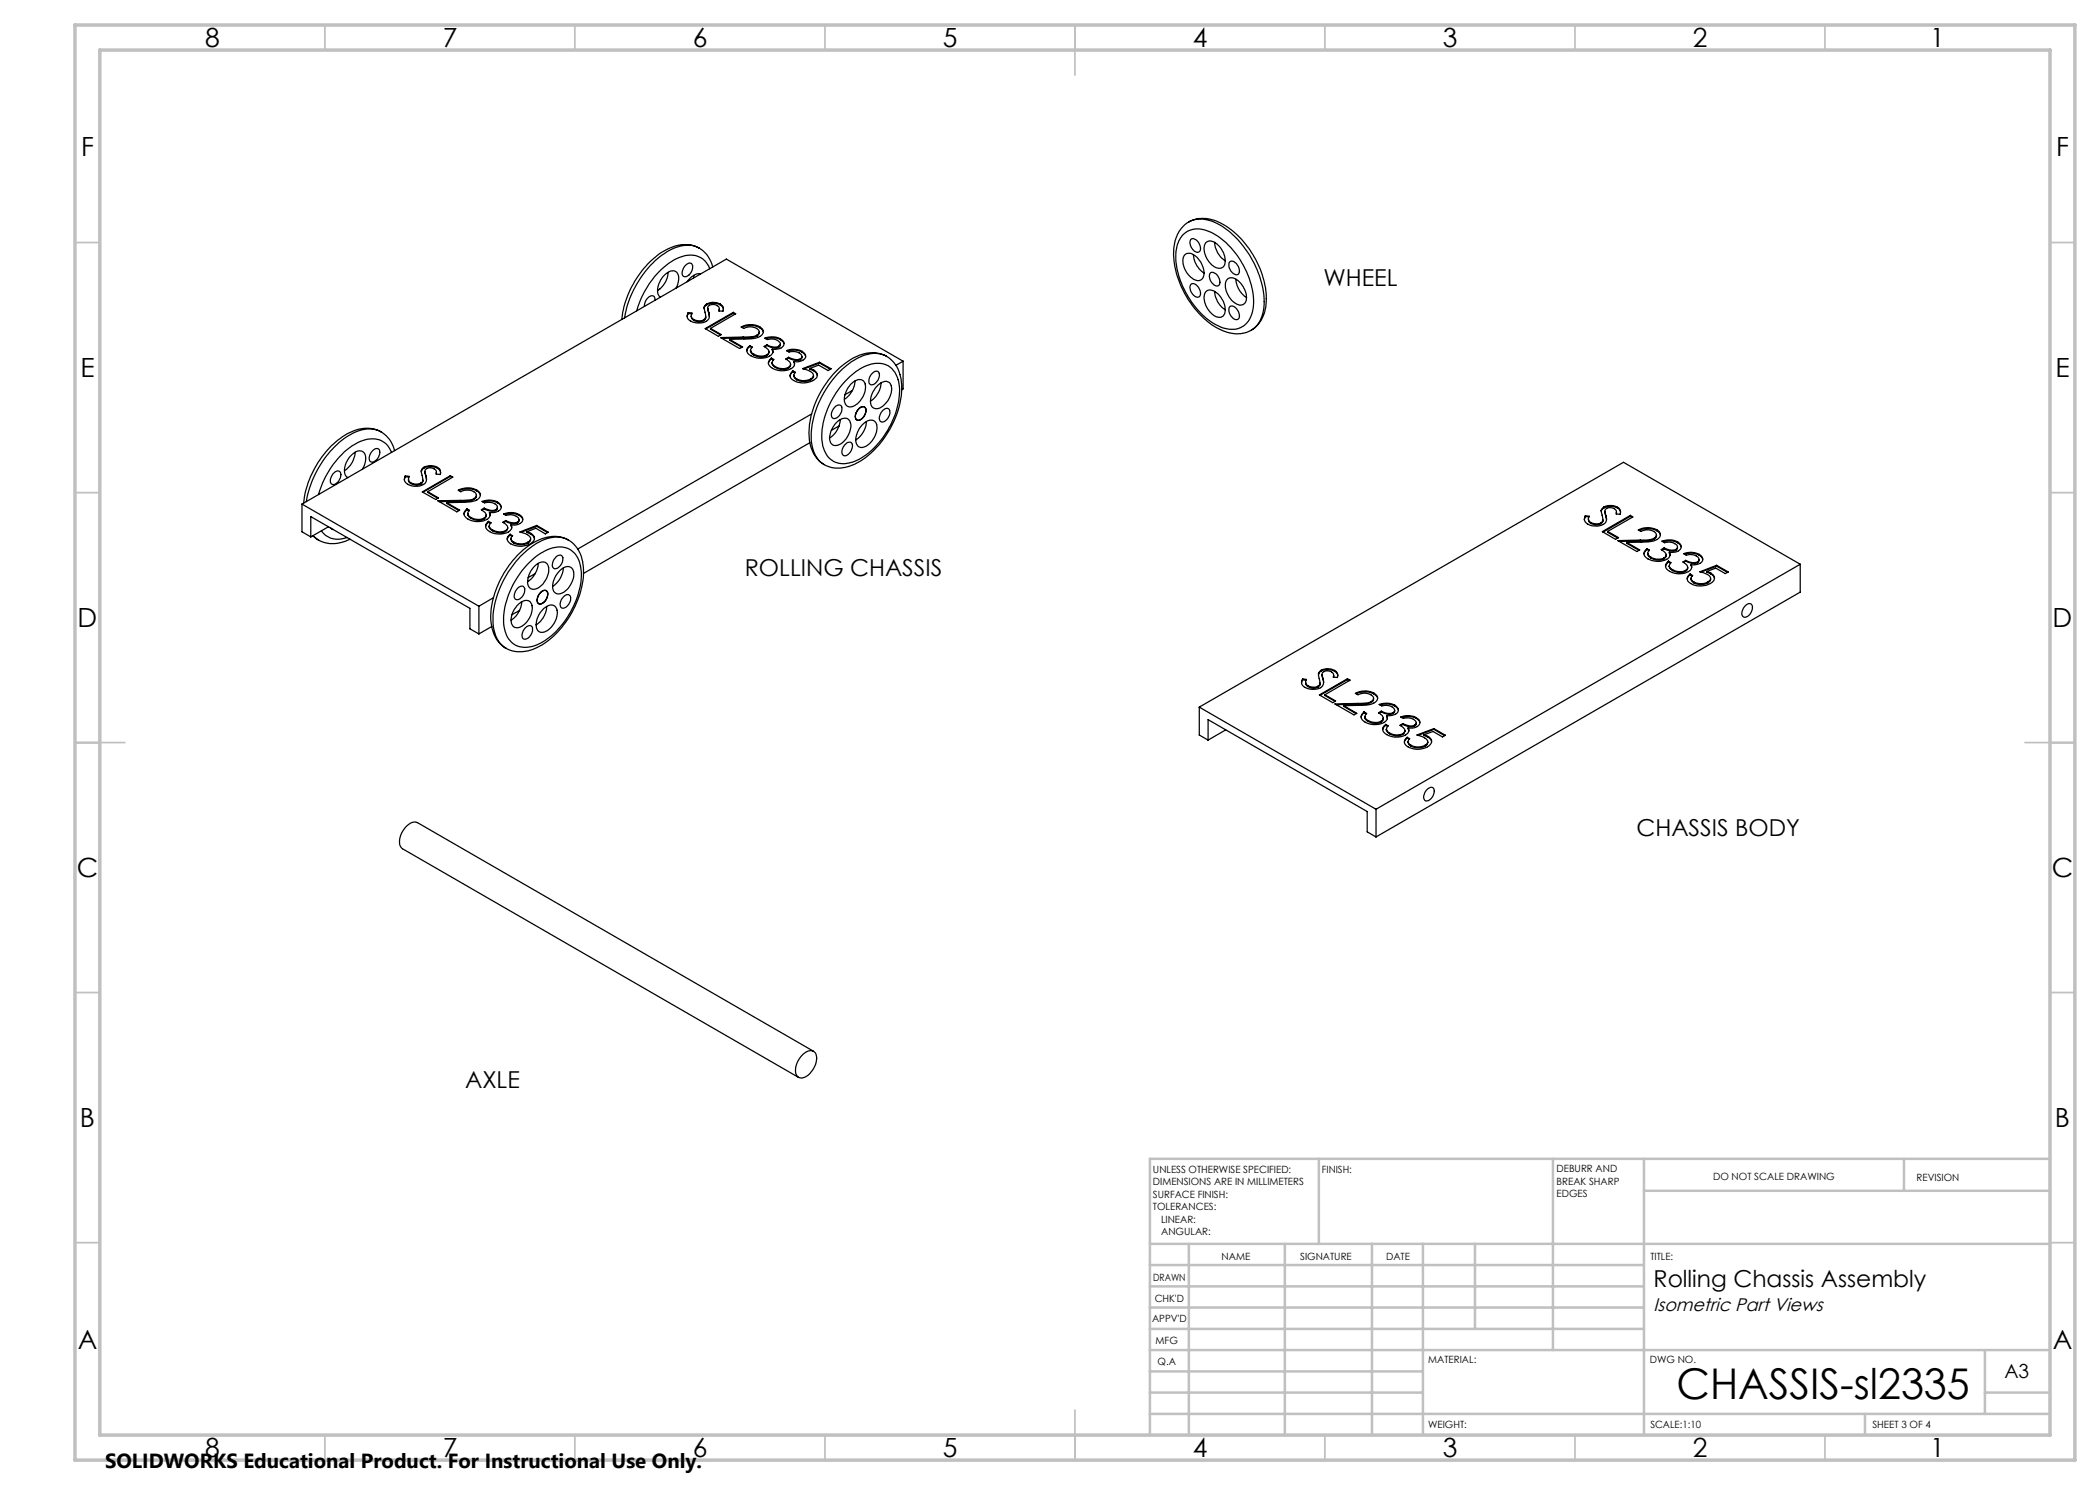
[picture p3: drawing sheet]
<svg xmlns="http://www.w3.org/2000/svg" width="420mm" height="297mm" viewBox="0 0 420 297" stroke-linecap="round" stroke-linejoin="round" font-family="sans-serif">
<g fill="none" stroke="#000" stroke-width=".25">
<path d="M133.6 54.5a4.8 4.8 0 0 1-2.1 3.6M135.2 57.6l.1-.1a2.65 2.65 0 0 0-.1-3.1 2.03 2.03 0 0 0-2.5 .8 3.6 3.6 0 0 0-.9 4l.2 .2M137 53.2a.82 .82 0 0 1 1.5-.2 1.86 1.86 0 0 1-1.7 2.3 1.33 1.33 0 0 1 .1-2zM138.8 55.1l-.1 .5M139.8 49.6a5.8 5.8 0 0 1 2.8 3.8M139.8 49.6a7 7 0 0 0-7.1 .7 18.8 18.8 0 0 0-8.3 13.6M139.8 49.6a5.8 5.8 0 0 0-5.5 .3 19.4 19.4 0 0 0-9.4 13.7M140.1 54.8a2.65 2.65 0 0 0-2.7 1.5M142 53.8a4.3 4.3 0 0 0-6.4-2.2 16.9 16.9 0 0 0-8.2 10.6M236.5 47.1a4.5 4.5 0 0 1 5.4-.7 16.8 16.8 0 0 1 8.7 12.6 6.6 6.6 0 0 1-1.8 6.1 5.3 5.3 0 0 1-5.8-.2 16.9 16.9 0 0 1-7.8-14.6 6.4 6.4 0 0 1 1.3-3.2zM236.9 51a1.55 1.55 0 0 1 2.2 .2 4.1 4.1 0 0 1 1.5 4.4 1.38 1.38 0 0 1-2.2 0 4 4 0 0 1-1.6-4.5zM237.7 44.4a7.3 7.3 0 0 0-2.9 7.4 18.4 18.4 0 0 0 9.1 14 6.5 6.5 0 0 0 6.4 .2"/>
<path d="M237.7 44.4a7.1 7.1 0 0 1 7.5 .8 18.5 18.5 0 0 1 8.1 14.9 6.9 6.9 0 0 1-3 5.9M237.7 44.4a6 6 0 0 1 6.1 .5 19.4 19.4 0 0 1 9 15.9 6.2 6.2 0 0 1-2.5 5.2M238.2 47.9a1.25 1.25 0 0 1 1.7 1l.1 .3a.79 .79 0 0 1-.2 1.2 .79 .79 0 0 1-1.1-.4l-.6-.9-.1-.7zM238.2 56.9a1.06 1.06 0 0 1 1.5 .6l.3 .7a.79 .79 0 0 1 .1 .8 .79 .79 0 0 1-.7 .4 1.98 1.98 0 0 1-1.2-2.5zM238.7 50.9a4.7 4.7 0 0 0 2.1 3.7M241.2 48.5a1.78 1.78 0 0 1 2.5 .6 3.7 3.7 0 0 1 1.1 4.2 1.84 1.84 0 0 1-2.8-.7 3.6 3.6 0 0 1-.8-4.1zM241.2 58.3a1.73 1.73 0 0 1 2.4 .4 3.8 3.8 0 0 1 1.2 4.3 1.64 1.64 0 0 1-2.6-.4 3.7 3.7 0 0 1-1-4.3zM242 54.6a1.25 1.25 0 0 1 1.8 1l.1 .3a.78 .78 0 0 1 .1 .9 .78 .78 0 0 1-.8 .4 1.98 1.98 0 0 1-1.2-2.6zM242.9 48.5a4.7 4.7 0 0 0 2.1 3.7M242.9 58.3a4.6 4.6 0 0 0 2.1 3.6M245.5 55.8a1.86 1.86 0 0 1 2.5 .7 3.7 3.7 0 0 1 1 4.1 1.54 1.54 0 0 1-2.3-.2 3.9 3.9 0 0 1-1.4-4.4zM245.9 52.4a.95 .95 0 0 1 1.5 .4l.5 1.1a.74 .74 0 0 1-.3 1 .74 .74 0 0 1-1-.3l-.7-1-.1-.9z"/>
<path d="M247.2 55.8a4.7 4.7 0 0 0 2.1 3.7M131 60.1a.74 .74 0 0 0-.4-1 .74 .74 0 0 0-1 .4 2.18 2.18 0 0 0-.7 1.8M137.7 62.5l.7 .1-.1 .8 .4 .5M137.7 62.7l-.3 .7M137.7 62.7l.7 .1M137.7 62.5v.2M138.3 63.2l.1 .5 .3 .3M138.7 63.9l1.1 .3 1-.2M138.7 64l1.1 .3 1-.2M138.7 63.9v.1M140.8 64v.1M140.8 61.5l.3 1.7-.1 .5-.2 .3"/>
<path d="M141.1 63.4v.3l-.3 .4M141.1 63.3v.2M141.4 60.8l1.1-.3h.8l.8 .3M141.4 60.8l-.6 .7M141.4 61l-.6 .6v-.1M141.4 61l.7-.3 .8-.1 1.2 .4M141.4 60.8v.2M141.5 61.6l.2 1M141.7 62.4a1.56 1.56 0 0 1-.2 1.7 1.56 1.56 0 0 1-1.6 .5 2.15 2.15 0 0 1-2.5-1.3l.3-.8M141.7 62.6l.2 .6M141.7 62.4v.2M142.1 65.7v.1l2 1.2"/>
<path d="M143.9 61.8l-.1 .4M144.1 60.8a1.11 1.11 0 0 1 .5 1.4h-.8a1.06 1.06 0 0 0-.3-1.1 1.06 1.06 0 0 0-1.2-.2 .77 .77 0 0 0-.7 .4 .77 .77 0 0 0 0 .8l.1 .3M144.1 61a.98 .98 0 0 1 .6 .9M144.1 60.8v.2M145.9 67.9v.1l2.5 1.5M146.6 62.5l-5.6 3.2 2.7 1.6 .6-.4-2.2-1.2M146.6 62.5l.5 .3-5 2.9M146.6 62.6l.4 .3M146.6 62.6l-5.4 3.2M146.6 62.5v.1M148.4 65.5a3.9 3.9 0 0 1 3.5 0M148.6 67.4l-4.5 .1 3.8 2.2 .6-.3-2.6-1.5"/>
<path d="M148.6 67.6l-4.2 .1M148.6 67.4v.2M150 69.1l.5 .3a.77 .77 0 0 0-.4 .8 .77 .77 0 0 0 .6 .6M150 69.1a1.08 1.08 0 0 0-.6 1.1 1.08 1.08 0 0 0 .8 1 3.5 3.5 0 0 0 4.3-.5l.1-.5-.2-.4M150 69.3l-.4 .3-.2 .6M150 69.3l.4 .2M150 69.1v.2M150.1 70.1l.1 .4 .5 .5M150.7 70.8a2.88 2.88 0 0 0 2.7 .2M150.7 71a2.88 2.88 0 0 0 2.7 .2M150.7 70.8v.2M151.4 67l-.7 .3-2.1 .1"/>
<path d="M151.4 67.2l-1.2 .3-1.6 .1M151.4 67v.2M151.8 66.4v.4l-.4 .4M151.9 65.4a4.1 4.1 0 0 0-3.7 0l.5 .3a2.38 2.38 0 0 1 3.1 .5v.5l-.4 .3M151.9 65.4a1.09 1.09 0 0 1 .7 1.2 1.09 1.09 0 0 1-1 .9l-1.3 .3-4.4 .1M151.9 65.5l.5 .4 .2 .5M151.9 65.4v.1M153.1 67.7l1.2-.2 1.4 .2 .4 .2M153.4 71v.2M153.4 69a2.5 2.5 0 0 0 2.4 .2M153.4 69l-.6 .3 .6 .4a.71 .71 0 0 1 .4 .6 .71 .71 0 0 1-.4 .7M153.4 69.1a2.4 2.4 0 0 0 2.4 .3"/>
<path d="M153.4 69.1l-.4 .3M153.4 69v.1M153.8 70.3l-.1 .6-.3 .3M154.3 71.6l.5 .3a.82 .82 0 0 0-.3 .8 .82 .82 0 0 0 .6 .6M154.3 71.6a1.1 1.1 0 0 0-.6 1.1 1.1 1.1 0 0 0 .8 1 3.6 3.6 0 0 0 4.3-.5l.1-.5-.1-.4M154.3 71.8l-.6 .8M154.3 71.8l.4 .2M154.3 71.6v.2M154.4 72.5l.1 .5 .6 .5M154.4 69.8l.2 .5M155.1 73.3a2.88 2.88 0 0 0 2.6 .2M155.1 73.5a2.88 2.88 0 0 0 2.6 .1"/>
<path d="M155.1 73.3v.2M155.8 69.2v.2M156.1 67.8l-1.3-.4-1.8 .2a1.84 1.84 0 0 0 1.4 .2h.4a1.02 1.02 0 0 1 1.2 1.3l-.2 .1M156.1 67.8a1.03 1.03 0 0 1 .7 1.2 1.03 1.03 0 0 1-1.2 .8h-1.2M156.1 67.9l.5 .5 .2 .3M156.1 68.8l-.1 .5-.2 .1M156.1 67.8v.1M157.5 70.2l1.6-.2 1.3 .4M157.7 73.5v.1M157.7 71.5a2.49 2.49 0 0 0 2.4 .3M157.7 71.5l-.5 .3 .2 .2a.81 .81 0 0 1 .7 .6 .81 .81 0 0 1-.4 .9M157.7 71.6a2.68 2.68 0 0 0 2.4 .3"/>
<path d="M157.7 71.6l-.4 .3M157.7 71.5v.1M158.1 72.8v.4l-.4 .4M158.6 74.2l.5 .3-.2 .1a.75 .75 0 0 0 .4 1.2M158.6 74.4l-.6 .8M158.6 74.4l.4 .2M158.6 74.2v.2M158.7 75v.2M158.8 75.2l.1 .4 .4 .3M158.8 72.3l.1 .5M159.3 75.8l1.2 .3h.9l.8-.3M159.3 75.9l.8 .3 .8 .1 1.3-.4"/>
<path d="M159.3 75.8v.1M160.1 71.8v.1M160.4 71.3v.3l-.3 .3M160.4 70.3l-.4-.2-1.4-.3-1.3 .3 .5 .3a2 2 0 0 1 2.6 .9l-.3 .5M160.4 70.3a.97 .97 0 0 1 .7 1 .97 .97 0 0 1-.8 .9l-.7 .2-.8-.1M160.4 70.4l.7 .8M160.4 70.3v.1M162 73.7l.7 .3M162 73.7v.1l.7 .4M162.2 75.8v.1M162.7 75.1l-.1 .5-.4 .3M162.7 74a1.08 1.08 0 0 1 .8 1.1 1.08 1.08 0 0 1-.8 1 3.9 3.9 0 0 1-4.5-.5 1 1 0 0 1 .4-1.4"/>
<path d="M162.7 74.2l.5 .4 .2 .5M162.7 74v.2M163.9 72.5l-3.4 1.2 1.6 .6a.77 .77 0 0 1 .6 .7 .77 .77 0 0 1-.5 .8M163.9 72.5l2.3 1.3-.6 .3-1.9-1.1-1.7 .7M163.9 72.6l-3.1 1.2M163.9 72.6l2.2 1.3M163.9 72.5v.1M169.1 76.2a9.2 9.2 0 0 1 6.8-3.5 4.3 4.3 0 0 1 3.9 4.1 16.5 16.5 0 0 1-5.2 13 8.8 8.8 0 0 1-6.4 2.9 4.3 4.3 0 0 1-3.8-4.4 16.5 16.5 0 0 1 4.7-12.1zM170.3 76.7a1.89 1.89 0 0 1 2.3-.6 2.92 2.92 0 0 1-.3 3.7 2.31 2.31 0 0 1-2.9 1.4 2.92 2.92 0 0 1 .1-3.5zM170.5 78.1l-1.5 .8M171 76.2a4.6 4.6 0 0 1-2.1 3.7M174.3 74.9a.87 .87 0 0 1 .7-.6 .87 .87 0 0 1 .9 .4 2.04 2.04 0 0 1-1.7 2.3 1.38 1.38 0 0 1 .1-2.1z"/>
<path d="M175.5 77.1a1.71 1.71 0 0 1 2.5-.5 3.8 3.8 0 0 1-1.3 4.5 1.48 1.48 0 0 1-2.5 0 4.1 4.1 0 0 1 1.3-4zM176.2 76.5a4.9 4.9 0 0 1-2.1 3.8M177.3 71.3a6.6 6.6 0 0 1 3 6.2 18.4 18.4 0 0 1-9 15.1 6.7 6.7 0 0 1-6.5 .3M177.3 71.3a7 7 0 0 0-7.3 .7 18.5 18.5 0 0 0-8.2 15.1 6.8 6.8 0 0 0 3 5.8M177.3 71.3a5.9 5.9 0 0 0-6.1 .5 19.2 19.2 0 0 0-8.9 16.5 5.8 5.8 0 0 0 2.5 4.6M180.6 72.2l-1.4 .9M180.6 72.2l-35.3-20.4-84.9 49M180.6 72.2v5.6l-.3 .2M245.9 61.4a1.14 1.14 0 0 1 1.7 .8l.3 .7a.77 .77 0 0 1-.4 1 .77 .77 0 0 1-1-.4l-.6-1-.1-.8zM66.7 94.7a.8 .8 0 0 1 1.1-.5 .8 .8 0 0 1 .3 1.2 1.67 1.67 0 0 1-1.7 1.5 1.5 1.5 0 0 1 .3-2.2zM71 90.4v.6a4.8 4.8 0 0 1-2.1 3.1M72.5 93.9a2.99 2.99 0 0 0 .2-3.5 1.78 1.78 0 0 0-2.5 .7 3.7 3.7 0 0 0-1 4.1l.4 .3"/>
<path d="M74.5 90.2a.82 .82 0 0 1 1.4-.1 2.01 2.01 0 0 1-1.6 2.3 1.18 1.18 0 0 1-.1-1.8zM76.2 86.4a5.8 5.8 0 0 1 2.7 3.7M76.2 86.4a6.9 6.9 0 0 0-7.2 .6 19.1 19.1 0 0 0-8.3 13.6M76.2 86.4a6.3 6.3 0 0 0-6.5 .7 19.9 19.9 0 0 0-8.4 13.2M78.3 90.5a4.1 4.1 0 0 0-5.7-2.4 14.4 14.4 0 0 0-7.5 7.3l-1.4 3.5M81.1 95.2l.7 .1-.1 .7 .4 .6M81.1 95.4l-.2 .6M81.1 95.4h.7M81.1 95.2v.2M81.7 95.8l.1 .6 .3 .3M82.1 96.6l1.2 .2 .9-.2M82.1 96.7l1.2 .3 .9-.2"/>
<path d="M82.1 96.6v.1M84.2 96.6v.2M84.3 94.1l.2 2.1M84.5 96.2l-.3 .4M84.5 96.3l-.3 .5M84.5 96.2v.1M84.6 96l-.1 .3M84.8 93.4l1.5-.3 1.2 .4M84.8 93.4l-.3 .3-.2 .4M84.8 93.6l-.3 .3-.2 .4v-.2M84.8 93.6l.7-.3h.8l1.2 .4M84.8 93.4v.2"/>
<path d="M85 94.3l.2 1M85.2 95.1a1.45 1.45 0 0 1-1.3 2.1 2.55 2.55 0 0 1-3-1.2l.2-.8M85.2 95.3l.1 .6M85.2 95.1v.2M85.5 98.4v.1l2.1 1.2M87.3 94.4v.4M87.5 93.5a1.04 1.04 0 0 1 .6 1.4l-.9-.1a1.08 1.08 0 0 0-1.4-1.2 .77 .77 0 0 0-.7 .4 .77 .77 0 0 0 0 .8l.1 .3M87.5 93.7a.95 .95 0 0 1 .6 .9M87.5 93.5v.2M90.1 95.3l-5.5 3.2M90.1 95.1l-5.6 3.3 2.6 1.5 .6-.3-2.2-1.2M90.1 95.1l.5 .3-5.1 3"/>
<path d="M90.1 95.3l.3 .2M90.1 95.1v.2M91.8 98.1a4 4 0 0 1 3.6 .1M94.8 99.7l-.7 .3-2.1 .1M94.8 99.9l-1.1 .3-1.7 .1M94.8 99.7v.2M95.3 99.1l-.1 .4-.4 .4M95.4 98a3.9 3.9 0 0 0-3.7 0l.4 .4a2.26 2.26 0 0 1 3.1 .5 .65 .65 0 0 1-.4 .8M95.4 98a1.09 1.09 0 0 1 .7 1.2 1.09 1.09 0 0 1-1.1 1l-2 .3h-3.7M95.4 98.2l.4 .4 .3 .4M95.4 98v.2M162 88.5l-45.3 26.2"/>
<path d="M162.3 82.8l-46.8 27M167.1 81.3a.74 .74 0 0 1 .9-.3 .74 .74 0 0 1 .4 1l-.1 .2a1.74 1.74 0 0 1-1.7 1.5 1.42 1.42 0 0 1 .2-2.1zM167.1 84.7a1.85 1.85 0 0 1 2.7-.7 3.3 3.3 0 0 1-.6 3.8 2.24 2.24 0 0 1-2.8 1.1 2.36 2.36 0 0 1-.1-2.9zM167.8 85.2l-1.5 .9M168.1 83.9a4.7 4.7 0 0 1-2.2 3.7M168.9 89a.96 .96 0 0 1 1.5-.3 1.95 1.95 0 0 1-1.6 2.5 1.23 1.23 0 0 1 0-2zM171.7 81.8a.79 .79 0 0 1 1.1-.4 .79 .79 0 0 1 .3 1.1 1.66 1.66 0 0 1-1.7 1.5 1.45 1.45 0 0 1 .3-2.2zM171.8 81.7a.77 .77 0 0 1 1.1-.3 .77 .77 0 0 1 .2 1.1 1.58 1.58 0 0 1-1.8 1.5 1.78 1.78 0 0 1 .5-2.3zM172.6 84.8a1.89 1.89 0 0 1 2.3-.6 2.92 2.92 0 0 1-.3 3.7 2.31 2.31 0 0 1-2.9 1.4 2.92 2.92 0 0 1 .1-3.5zM173.3 84.3a4.6 4.6 0 0 1-2.1 3.7M176.7 82a.74 .74 0 0 1 .9-.3 .74 .74 0 0 1 .4 1 1.75 1.75 0 0 1-1.8 1.6 1.69 1.69 0 0 1 .5-2.3zM60.4 100.8l35.4 20.4"/>
<path d="M60.4 100.8v5.6l1.8 1M62.2 107.4v-4.1l31.8 18.4v4.1l1.8 1M62.6 107.1l1.1 .9zM64.3 106.2a4.2 4.2 0 0 0 5.1 1.3M65.7 105.3l-3.5 2.1M66.2 105.6l.5 .3M70 107.8a6.7 6.7 0 0 1-6.3 .2M89.3 100.5v.2l2.5 1.4M92 100.1l-4.4 .1 3.8 2.2 .5-.4-2.6-1.5M92 100.3h-4.2M92 100.1v.2M93.4 101.8l.5 .3a.82 .82 0 0 0-.3 .8 .82 .82 0 0 0 .6 .6"/>
<path d="M93.4 101.8a1.1 1.1 0 0 0-.6 1.1 1.1 1.1 0 0 0 .8 .9 3.6 3.6 0 0 0 4.3-.4l.1-.6-.1-.3M93.4 101.9l-.6 .9M93.4 101.9l.4 .3M93.4 101.8v.1M93.6 102.7v.4l.6 .5M94.2 103.5a2.88 2.88 0 0 0 2.6 .1M94.2 103.6a2.62 2.62 0 0 0 2.6 .2M94.2 103.5v.1M96.6 100.4l1.6-.2 1.3 .4M96.8 103.6v.2M96.8 101.6a2.5 2.5 0 0 0 2.4 .3M96.8 101.6l-.5 .3 .2 .2a.81 .81 0 0 1 .7 .7 .81 .81 0 0 1-.4 .8"/>
<path d="M96.8 101.8a2.69 2.69 0 0 0 2.4 .3M96.8 101.8l-.4 .2M96.8 101.6v.2M97.2 103l-.1 .5-.3 .3M97.7 104.3l.5 .3a.77 .77 0 0 0-.3 .8 .77 .77 0 0 0 .6 .6M97.7 104.3a1.12 1.12 0 0 0-.6 1.1 1.12 1.12 0 0 0 .8 .9 3.6 3.6 0 0 0 4.3-.4l.1-.6-.1-.3M97.7 104.5l-.6 .8M97.7 104.5l.4 .2M97.7 104.3v.2M97.9 105.2v.5l.6 .4M97.9 102.5l.1 .5M98.5 106a2.62 2.62 0 0 0 2.6 .1"/>
<path d="M98.5 106.1a2.88 2.88 0 0 0 2.6 .2M98.5 106v.1M98.7 119.6l-2.9 1.6M99.2 101.9v.2M99.5 101.5v.3l-.3 .3M99.5 100.4l-.8-.3-1-.1-1.3 .3 .5 .3a2 2 0 0 1 2.6 .8l-.3 .5M99.5 100.4a.97 .97 0 0 1 .8 1 .97 .97 0 0 1-.9 .9l-1.5 .2M99.5 100.6l.3 .2 .4 .6M99.5 100.4v.2M100.9 102.9l1.6-.2 1.3 .4M101.1 106.1v.2M101.1 104.1a2.69 2.69 0 0 0 2.4 .3"/>
<path d="M101.1 104.1l-.5 .4 .3 .1a.79 .79 0 0 1 .6 .7 .79 .79 0 0 1-.4 .8M101.1 104.3a2.5 2.5 0 0 0 2.4 .3M101.1 104.3l-.4 .2M101.1 104.1v.2M101.5 105.5l-.1 .5-.3 .3M102 106.9l.5 .2-.3 .4v.4l.6 .5M102 107l-.5 .6v.2M102 107l.4 .2M102 106.9v.1M102.2 107.7l.1 .6 .5 .3M102.2 105l.1 .5M102.8 108.4l.7 .3 .9 .1 1.2-.4"/>
<path d="M102.8 108.6l1.1 .3h.9l.8-.3M102.8 108.4v.2M103.4 117.8a.78 .78 0 0 1 .9-.6 .78 .78 0 0 1 .7 .7 1.75 1.75 0 0 1-1.9 2 1.66 1.66 0 0 1 .3-2.1zM103.5 104.4v.2M103.8 102.9l-1.3-.4h-.9l-.9 .3 .5 .3a2.07 2.07 0 0 1 2.6 .8l-.3 .5M103.8 102.9a.99 .99 0 0 1 .8 1 .99 .99 0 0 1-.9 .9l-.7 .2h-.8M103.8 103.1l.6 .4 .1 .4M103.8 104v.2l-.3 .4M103.8 102.9v.2M105.4 106.4l.8 .3M105.4 106.4v.1l.8 .3M105.6 108.4v.2"/>
<path d="M106 112.4a8.3 8.3 0 0 1 6.7-2.9 4.3 4.3 0 0 1 3.5 4.2 16.2 16.2 0 0 1-4.6 12.1 9.4 9.4 0 0 1-6.8 3.7 4.3 4.3 0 0 1-4-4.1 16.3 16.3 0 0 1 5.2-13zM106.1 107.7l-.1 .5-.4 .4M106.2 106.7a1.08 1.08 0 0 1 .7 1 1.08 1.08 0 0 1-.8 1.1 3.8 3.8 0 0 1-4.5-.5 .93 .93 0 0 1 .4-1.4M106.2 106.8l.5 .4 .2 .5M106.2 106.7v.1M106.7 113.5a2.02 2.02 0 0 1 2.7-.8 3.5 3.5 0 0 1-.8 4.1 2.02 2.02 0 0 1-2.7 .8 3.3 3.3 0 0 1 .6-3.8zM107 114.7l-1.4 .8M107.4 105.1l-3.4 1.3 1.5 .5a.79 .79 0 0 1 .6 .7 .79 .79 0 0 1-.5 .8M107.4 105.1l2.2 1.3-.5 .4-1.9-1.1-1.8 .7M107.4 105.3l-3.2 1.2M107.4 105.3l2.1 1.2M107.4 105.1v.2"/>
<path d="M107.6 112.7a4.7 4.7 0 0 1-2.1 3.6M108.1 118.6a.8 .8 0 0 1 1-.5 .8 .8 0 0 1 .4 1.1 1.75 1.75 0 0 1-1.7 1.6 1.48 1.48 0 0 1 .3-2.2zM108.2 118.5a.76 .76 0 0 1 1-.4 .76 .76 0 0 1 .3 1.1 1.66 1.66 0 0 1-1.8 1.5 1.69 1.69 0 0 1 .5-2.2zM111.3 111.3a.74 .74 0 0 1 1-.2 .74 .74 0 0 1 .2 1 1.82 1.82 0 0 1-1.7 1.6 1.41 1.41 0 0 1 .3-2.1zM112.1 114a1.66 1.66 0 0 1 2.3-.4 3.1 3.1 0 0 1-.4 3.6 2.59 2.59 0 0 1-2.7 1.5 1.97 1.97 0 0 1-.6-2.6 5 5 0 0 1 1.4-2.1zM112.6 113.6a4.6 4.6 0 0 1-2.1 3.7M112.7 119.3a.77 .77 0 0 1 1.1-.3 .77 .77 0 0 1 .3 1 1.67 1.67 0 0 1-1.8 1.6 1.7 1.7 0 0 1 .4-2.3zM113.7 108a6.8 6.8 0 0 1 3 6.4 18.4 18.4 0 0 1-9.2 15.1 6.7 6.7 0 0 1-6.3 .1M113.7 108a6.8 6.8 0 0 0-7.2 .6 18.6 18.6 0 0 0-8.3 15.6 6.7 6.7 0 0 0 3 5.4M113.7 108a6.7 6.7 0 0 0-6.9 1 19.5 19.5 0 0 0-8.2 15.4 6.1 6.1 0 0 0 2.6 5.2M317.1 103.1l.8 .2-.2 .7 .4 .5M317.1 103.3l-.2 .7"/>
<path d="M317.1 103.3l.7 .1M317.1 103.1v.2M317.7 103.8l.1 .5 .3 .4M318.1 104.5l1.2 .3 .9-.2M318.1 104.7l1.2 .2 .9-.2M318.1 104.5v.2M320.2 104.6v.1M320.3 102.1l.2 2M320.5 104.1l-.3 .5M320.5 104.3l-.3 .4M320.5 104.1v.2M320.6 103.9l-.1 .4"/>
<path d="M320.8 101.4l.7-.3h.8l1.2 .4M320.8 101.4l-.5 .7M320.8 101.6l-.5 .6v-.1M320.8 101.6l1.5-.4 1.2 .4M320.8 101.4v.2M321 102.5l.2 .7M321 102.3v.2M321 102.4v.1M321.2 103.1a1.43 1.43 0 0 1-1.3 2.1 2.48 2.48 0 0 1-3-1.3l.2-.8M321.2 103.2l.1 .7M321.2 103.1v.1M321.5 106.3v.2l2.1 1.1"/>
<path d="M323.3 102.4v.4M323.5 101.5a1.07 1.07 0 0 1 .5 1.4l-.7-.1a1.2 1.2 0 0 0-.6-1.2 1.2 1.2 0 0 0-1.4 .1l-.3 .6 .2 .8M323.5 101.6a1.07 1.07 0 0 1 .6 .9M323.5 101.5v.1M325.3 108.5v.2l2.5 1.4M326.1 103.1l-5.6 3.2 2.6 1.6 .6-.4-2.2-1.2M326.1 103.1l.5 .3-5.1 2.9M326.1 103.3l.3 .2M326.1 103.3l-5.5 3.1M326.1 103.1v.2M327.8 106.1a4.2 4.2 0 0 1 3.6 0M328 108l-4.4 .1 3.8 2.2 .5-.3-2.6-1.5"/>
<path d="M328 108.2l-4.2 .1M328 108v.2M329.4 109.7l.5 .3a.8 .8 0 0 0-.3 .8 .8 .8 0 0 0 .6 .6M329.4 109.7a1.1 1.1 0 0 0-.6 1.1 1.1 1.1 0 0 0 .8 1 3.5 3.5 0 0 0 4.3-.5l.1-.5-.1-.3M329.4 109.9l-.6 .9M329.4 109.9l.4 .2M329.4 109.7v.2M329.5 110.7l.1 .4 .6 .5M330.2 111.4a2.95 2.95 0 0 0 2.6 .2M330.2 111.6a2.95 2.95 0 0 0 2.6 .2M330.2 111.4v.2M330.8 107.7l-1.1 .3h-1.7"/>
<path d="M330.8 107.8l-.7 .3-2.1 .1M330.8 107.7v.1M331.3 107.2l-.1 .3-.4 .3M331.3 107v.2M331.4 106a4.1 4.1 0 0 0-3.7 0l.5 .3a2.31 2.31 0 0 1 3.1 .6 .65 .65 0 0 1-.5 .8M331.4 106a1.09 1.09 0 0 1 .7 1.2 1.09 1.09 0 0 1-1.1 .9l-1.3 .3-4.4 .1M331.4 106.1l.5 .4 .2 .5M331.4 106v.1M332.6 108.3l1.6-.1 1.3 .3M332.8 111.6v.2M332.8 109.6a2.68 2.68 0 0 0 2.4 .3M332.8 109.6l-.6 .3 .6 .4a.7 .7 0 0 1 .4 .6 .7 .7 0 0 1-.4 .7"/>
<path d="M332.8 109.7a2.49 2.49 0 0 0 2.4 .3M332.8 109.7l-.4 .3M332.8 109.6v.1M333.2 110.9v.4l-.4 .5M333.7 112.2l.5 .3a.79 .79 0 0 0-.3 .8 .79 .79 0 0 0 .6 .6M333.7 112.2a1.1 1.1 0 0 0-.6 1.1 1.1 1.1 0 0 0 .8 1 3.6 3.6 0 0 0 4.3-.5l.1-.5-.1-.3M333.7 112.4l-.6 .9M333.7 112.4l.4 .2M333.7 112.2v.2M333.9 113.1a.9 .9 0 0 0 .6 1M333.9 110.5l.1 .4M334.5 113.9a2.88 2.88 0 0 0 2.6 .2"/>
<path d="M334.5 114.1a2.72 2.72 0 0 0 2.6 .1M334.5 113.9v.2M335.2 109.9v.1M335.5 109.4v.3l-.3 .3M335.5 108.4l-1.3-.4-1.8 .2 .5 .3a1.99 1.99 0 0 1 2.6 .9l-.3 .5M335.5 108.4a1.06 1.06 0 0 1 .7 1.2 1.06 1.06 0 0 1-1.1 .8l-1.2 .1M335.5 108.5l.7 .9M335.5 108.4v.1M336.9 110.8l1.6-.2 1.3 .4M337.1 114.1v.1M337.1 112.1a2.5 2.5 0 0 0 2.4 .3M337.1 112.1l-.5 .3 .5 .4a.71 .71 0 0 1 .4 .6 .71 .71 0 0 1-.4 .7"/>
<path d="M337.1 112.2a2.4 2.4 0 0 0 2.4 .3M337.1 112.2l-.4 .3M337.1 112.1v.1M337.5 113.4l-.1 .6-.3 .2M338 114.8l.5 .3-.3 .6 .1 .4 .4 .3M338 115l-.3 .2-.3 .6M338 115l.4 .2M338 114.8v.2M338.2 115.6v.4l.5 .6M338.2 113l.1 .4M338.7 116.4l1.2 .3h.9l.8-.3M338.7 116.6l1.2 .3 .9-.1 .8-.2"/>
<path d="M338.7 116.4v.2M339.5 112.4v.1M339.8 112.1l-.3 .4M339.8 110.9l-.8-.3-.9-.1-1.4 .2a2.85 2.85 0 0 0 1.9 .2l.3 .2a.75 .75 0 0 1 .8 .4 .75 .75 0 0 1-.2 .9M339.8 110.9a1.03 1.03 0 0 1 .7 1.2 1.03 1.03 0 0 1-1.1 .8l-1.2 .1M339.8 111l.7 .8M339.8 110.9v.1M339.8 111.9v.2M341.4 114.3l.8 .3M341.4 114.3v.2l.8 .3M341.6 116.4v.2M342.1 115.7v.5l-.5 .4"/>
<path d="M342.2 114.6a1.08 1.08 0 0 1 .7 1.1 1.08 1.08 0 0 1-.8 1 3.9 3.9 0 0 1-4.5-.5 1.01 1.01 0 0 1 .4-1.4M342.2 114.8l.5 .4 .2 .5M342.2 114.6v.2M343.3 113.1l-3.3 1.3 1.1 .3a.91 .91 0 0 1 .9 .5 .91 .91 0 0 1-.2 1l-.2 .2M343.3 113.1l2.4 1.3-.6 .3-2-1.1-1.7 .7M343.3 113.2l-3.1 1.2M343.3 113.2l2.2 1.3M343.3 113.1v.1M360 112.9l-84.8 49M360 112.9l-35.3-20.4-84.8 48.9M360 112.9v5.5l-84.8 49M95.8 121.2v5.6"/>
<path d="M98.4 125.3l-2.6 1.5M103.4 121.2a2.02 2.02 0 0 1 2.6-.8 3.3 3.3 0 0 1-.5 3.8 2.36 2.36 0 0 1-2.7 1.2 2.7 2.7 0 0 1 0-3.4zM103.9 122.1l-1.5 .8M104.4 120.4a4.9 4.9 0 0 1-2.2 3.6M105 125.7a.85 .85 0 0 1 1.5-.2 1.91 1.91 0 0 1-1.7 2.3 1.19 1.19 0 0 1-.1-1.8zM108.8 121.7a1.66 1.66 0 0 1 2.3-.4 3.2 3.2 0 0 1-.6 3.8 2.52 2.52 0 0 1-2.6 1.3 2.17 2.17 0 0 1-.4-2.9l.5-.9zM109.3 121.3a4.6 4.6 0 0 1-2.1 3.7M260.5 135.8l.8 .1-.1 .2a.81 .81 0 0 0 .3 1.1M260.5 136l-.2 .6M260.5 136l.7 .1M260.5 135.8v.2M261.1 136.5v.3l.4 .5"/>
<path d="M261.5 137.2l1.2 .2 .9-.2M261.5 137.3l1.2 .3 .9-.2M261.5 137.2v.1M263.6 137.2v.2M263.7 134.7l.2 1.5a.81 .81 0 0 1-.3 1M264 136.6v.4l-.4 .4M264.2 134.1l1.2-.4 .8 .1 .7 .3M264.2 134.1l-.5 .6M264.2 134.2l-.5 .7v-.2M264.2 134.2l.7-.3h.9l1.1 .4M264.2 134.1v.1M264.4 134.9l.2 1"/>
<path d="M264.6 135.7a1.56 1.56 0 0 1-.2 1.7 1.56 1.56 0 0 1-1.6 .5 2.11 2.11 0 0 1-2.5-1.3l.2-.8M264.6 135.9l.1 .6M264.6 135.7v.2M265 139v.1l2 1.2M266.7 135v.5M266.9 134.1a1.08 1.08 0 0 1 .6 1.4l-.8-.1a1.18 1.18 0 0 0-.6-1.2 1.18 1.18 0 0 0-1.3 .1l-.4 .5 .2 .9M266.9 134.3a.95 .95 0 0 1 .6 .9M266.9 134.1v.2M269.5 135.7l-5.6 3.3 2.7 1.5 .5-.3-2.1-1.2M269.5 135.7l.5 .3-5 3M269.5 135.9l.4 .2M269.5 135.9l-5.5 3.2"/>
<path d="M269.5 135.7v.2M271.3 138.7a4 4 0 0 1 3.5 .1M274.7 139.7l-.1 .4-.4 .4M274.8 138.6a3.8 3.8 0 0 0-3.7 .1l.5 .3a2.38 2.38 0 0 1 3.1 .5 .73 .73 0 0 1-.5 .8M274.8 138.6a1.01 1.01 0 0 1 .7 1 1.01 1.01 0 0 1-.7 1l-.8 .3-.9 .1-4.4 .1M274.8 138.8l.7 .8M274.8 138.6v.2M349 121.2a.8 .8 0 0 1 1.1-.4 .8 .8 0 0 1 .3 1.1 1.67 1.67 0 0 1-1.7 1.5 1.4 1.4 0 0 1 .2-2zM239.9 141.4l35.3 20.5M239.9 141.4v5.6l1.7 1M241.6 148v-4.1l31.8 18.4v4.1l1.8 1M245.1 146l-3.5 2"/>
<path d="M268.7 141.1v.2l2.5 1.4M271.5 140.7l-4.5 .1 3.8 2.2 .6-.3-2.7-1.6M271.5 140.9h-4.2M271.5 140.7v.2M272.8 142.4l.5 .3a.77 .77 0 0 0-.3 .8 .77 .77 0 0 0 .6 .6M272.8 142.4a1.1 1.1 0 0 0-.6 1.1 1.1 1.1 0 0 0 .8 .9 3.6 3.6 0 0 0 4.4-.4l.1-.5-.2-.4M272.8 142.6l-.6 .8M272.8 142.6l.4 .2M272.8 142.4v.2M273 143.3v.5l.6 .5M273.6 144.1a2.88 2.88 0 0 0 2.6 .1M273.6 144.3a2.88 2.88 0 0 0 2.6 .1"/>
<path d="M273.6 144.1v.2M274.2 140.3l-.7 .3-2 .1M274.2 140.5l-1.1 .3-1.6 .1M274.2 140.3v.2M276 141l1.6-.2 1.3 .4M276.2 144.2v.2M276.3 142.2a2.5 2.5 0 0 0 2.3 .3M276.3 142.2l-.6 .4 .5 .3a.71 .71 0 0 1 .4 .7 .71 .71 0 0 1-.4 .6M276.3 142.4a2.4 2.4 0 0 0 2.3 .3M276.3 142.4l-.5 .3M276.3 142.2v.2M276.6 143.6l-.1 .5-.3 .3"/>
<path d="M277.1 144.9l.5 .3a.8 .8 0 0 0-.3 .8 .8 .8 0 0 0 .6 .6M277.1 144.9a1.1 1.1 0 0 0-.6 1.1 1.1 1.1 0 0 0 .9 .9 3.5 3.5 0 0 0 4.3-.4l.1-.6-.2-.3M277.1 145.1l-.5 .5-.1 .3M277.1 145.1l.4 .2M277.1 144.9v.2M277.3 145.8l.1 .5 .5 .5M277.3 143.1l.2 .5M277.9 146.6a2.95 2.95 0 0 0 2.7 .2M277.9 146.8a2.95 2.95 0 0 0 2.7 .1M277.9 146.6v.2M278.6 142.5v.2M278.9 142.2l-.3 .5"/>
<path d="M278.9 141l-1.3-.4-1.8 .3a2.85 2.85 0 0 0 1.9 .2l.4 .1a.75 .75 0 0 1 .7 .5 .75 .75 0 0 1-.2 .8M278.9 141a1.03 1.03 0 0 1 .7 1.2 1.03 1.03 0 0 1-1.1 .8l-1.2 .1M278.9 141.2l.6 .4 .1 .4M278.9 141v.2M278.9 142.1v.1M280.4 143.5l1.5-.2 1.3 .4M280.6 146.8v.1M280.6 144.7a2.34 2.34 0 0 0 2.3 .3M280.6 144.7l-.6 .4 .5 .3a.73 .73 0 0 1 .5 .7 .73 .73 0 0 1-.4 .7M280.6 144.9a2.61 2.61 0 0 0 2.3 .3M280.6 144.9l-.5 .2M280.6 144.7v.2"/>
<path d="M281 146.3l-.2 .3-.2 .3M281 146.1v.2M281.4 147.5l.5 .2-.2 .4v.4l.5 .5M281.4 147.6l-.4 .6-.1 .2M281.4 147.6l.4 .2M281.4 147.5v.1M281.6 148.3l.2 .6 .4 .3M281.6 145.6l.2 .5M282.2 149l1.2 .4 .9-.1 .7-.3M282.2 149.2l1.2 .3h.9l.7-.3M282.2 149v.2M282.9 145v.2"/>
<path d="M283.2 143.5l-.3-.2-1.4-.2-1.4 .3 .6 .3a2.05 2.05 0 0 1 2.5 .8l-.1 .4-.2 .1M283.2 143.5a1.03 1.03 0 0 1 .8 1.2 1.03 1.03 0 0 1-1.1 .9h-1.3M283.2 143.7l.6 .4 .2 .4M283.2 144.6v.3l-.3 .3M283.2 143.5v.2M284.8 147l.8 .3M284.8 147v.1l.8 .3M285 149v.2M285.5 157.8a.72 .72 0 0 1 .8-.4 .72 .72 0 0 1 .5 .6 1.9 1.9 0 0 1-1.7 2.2 1.66 1.66 0 0 1 .4-2.4zM285.6 147.3a1.08 1.08 0 0 1 .7 1 1.08 1.08 0 0 1-.8 1.1 3.8 3.8 0 0 1-4.5-.5 1 1 0 0 1 .4-1.4M285.6 147.4l.5 .4 .2 .5M285.6 148.4l-.1 .4-.5 .4"/>
<path d="M285.6 147.3v.1M286.8 145.7l-3.4 1.3 1.5 .6a.77 .77 0 0 1 .6 .6 .77 .77 0 0 1-.5 .8M286.8 145.7l2.3 1.3-.6 .4-1.9-1.1-1.8 .7M286.8 145.9l-3.2 1.2M286.8 145.9l2.1 1.2M286.8 145.7v.2M275.2 161.9v5.5M160.7 210.8a1.58 1.58 0 0 1 2.4-.1 4.1 4.1 0 0 1-2.8 4.9 1.35 1.35 0 0 1-1.2-1.7 4.7 4.7 0 0 1 1.6-3.1zM162.7 210.3l-79.2-45.8a2.53 2.53 0 0 0-2.9 1.6 2.99 2.99 0 0 0-.2 3.5l79.3 45.9"/>
</g>
<g fill="none" stroke="#c0c0c0" stroke-width=".35">
<path d="M65 5v5M115 5v5M165 5v5M215 5v10M265 5v5M315 5v5M365 5v5M15 48.5h5M410 48.5h5M15 98.5h5M410 98.5h5M15 148.5h10"/>
<path d="M405 148.5h10M15 198.5h5M410 198.5h5M15 248.5h5M410 248.5h5M65 287v5M115 287v5M165 287v5M215 282v10M265 287v5M315 287v5M365 287v5"/>
</g>
<g fill="none" stroke="#c0c0c0" stroke-width=".5">
<path d="M263.8 231.8v17M310.6 231.8v38.2M328.8 231.8v55.2M328.8 238.2h81.2M380.8 231.8v6.4M410 231.8h-180v55.2M230 248.8h180M230 257.3h98.8M230 253h98.8M237.8 248.8v38.2M257 248.8v38.2M274.4 248.8v38.2"/>
<path d="M284.6 248.8v38.2M295 248.8v17M230 265.8h98.8M230 261.5h98.8M230 278.5h54.6M230 274.3h54.6M230 270h180M397 278.5h13M397 270v12.8M230 282.8h180M373 282.8v4.2"/>
</g>
<path d="M15 5h400v287h-400zM20 10h390v277h-390z" fill="none" stroke="#c0c0c0" stroke-width=".7"/>
<text font-size="8.5" x="335.3" y="279.7">CHASSIS-sl2335</text>
<g font-size="5.3">
<text x="41" y="9.5">8</text>
<text x="88.5" y="9.5">7</text>
<text x="138.5" y="9.5">6</text>
<text x="188.5" y="9.5">5</text>
<text x="238.5" y="9.5">4</text>
<text x="288.5" y="9.5">3</text>
<text x="338.5" y="9.5">2</text>
<text x="386" y="9.5">1</text>
<text x="16.2" y="31.2">F</text>
<text x="411.2" y="31.2">F</text>
<text x="16.1" y="75.5">E</text>
<text x="411.1" y="75.5">E</text>
<text x="15.5" y="125.5">D</text>
<text x="410.5" y="125.5">D</text>
<text x="15.4" y="175.5">C</text>
<text x="410.4" y="175.5">C</text>
<text x="16" y="225.5">B</text>
<text x="411" y="225.5">B</text>
<text x="15.5" y="269.7">A</text>
<text x="410.5" y="269.7">A</text>
<text x="41" y="291.5">8</text>
<text x="88.5" y="291.5">7</text>
<text x="138.5" y="291.5">6</text>
<text x="188.5" y="291.5">5</text>
<text x="238.5" y="291.5">4</text>
<text x="288.5" y="291.5">3</text>
<text x="338.5" y="291.5">2</text>
<text x="386" y="291.5">1</text>
</g>
<g font-size="4.7">
<text x="264.7" y="57.1">WHEEL</text>
<text x="149" y="115.3">ROLLING CHASSIS</text>
<text x="327.3" y="167.1">CHASSIS BODY</text>
<text x="93" y="217.7">AXLE</text>
<text x="330.7" y="257.3">Rolling Chassis Assembly</text>
</g>
<text font-size="4.1" x="21" y="293.7">SOLIDWORKS Educational Product. For Instructional Use Only.</text>
<text font-size="3.9" x="400.9" y="275.5">A3</text>
<text font-size="3.7" x="330.7" y="262.1">Isometric Part Views</text>
<g font-size="2">
<text x="230.6" y="234.6">UNLESS OTHERWISE SPECIFIED:</text>
<text x="230.6" y="237.1">DIMENSIONS ARE IN MILLIMETERS</text>
<text x="230.6" y="239.6">SURFACE FINISH:</text>
<text x="264.4" y="234.6">FINISH:</text>
<text x="311.3" y="234.5">DEBURR AND</text>
<text x="311.3" y="237">BREAK SHARP</text>
<text x="311.3" y="239.5">EDGES</text>
<text x="342.6" y="236">DO NOT SCALE DRAWING</text>
<text x="383.3" y="236.2">REVISION</text>
<text x="230.6" y="242.1">TOLERANCES:</text>
<text x="232.2" y="244.6">LINEAR:</text>
<text x="232.2" y="247.1">ANGULAR:</text>
<text x="244.3" y="252">NAME</text>
<text x="260" y="251.9">SIGNATURE</text>
<text x="277.2" y="251.9">DATE</text>
<text x="330.1" y="251.9">TITLE:</text>
<text x="230.6" y="256.1">DRAWN</text>
<text x="230.9" y="260.3">CHK'D</text>
<text x="230.4" y="264.4">APPV'D</text>
<text x="231.1" y="268.8">MFG</text>
<text x="231.5" y="273">Q.A</text>
<text x="285.6" y="272.5">MATERIAL:</text>
<text x="330" y="272.5">DWG NO.</text>
<text x="285.6" y="285.5">WEIGHT:</text>
<text x="330.1" y="285.6">SCALE:1:10</text>
<text x="374.5" y="285.6">SHEET 3 OF 4</text>
</g>
</svg>
